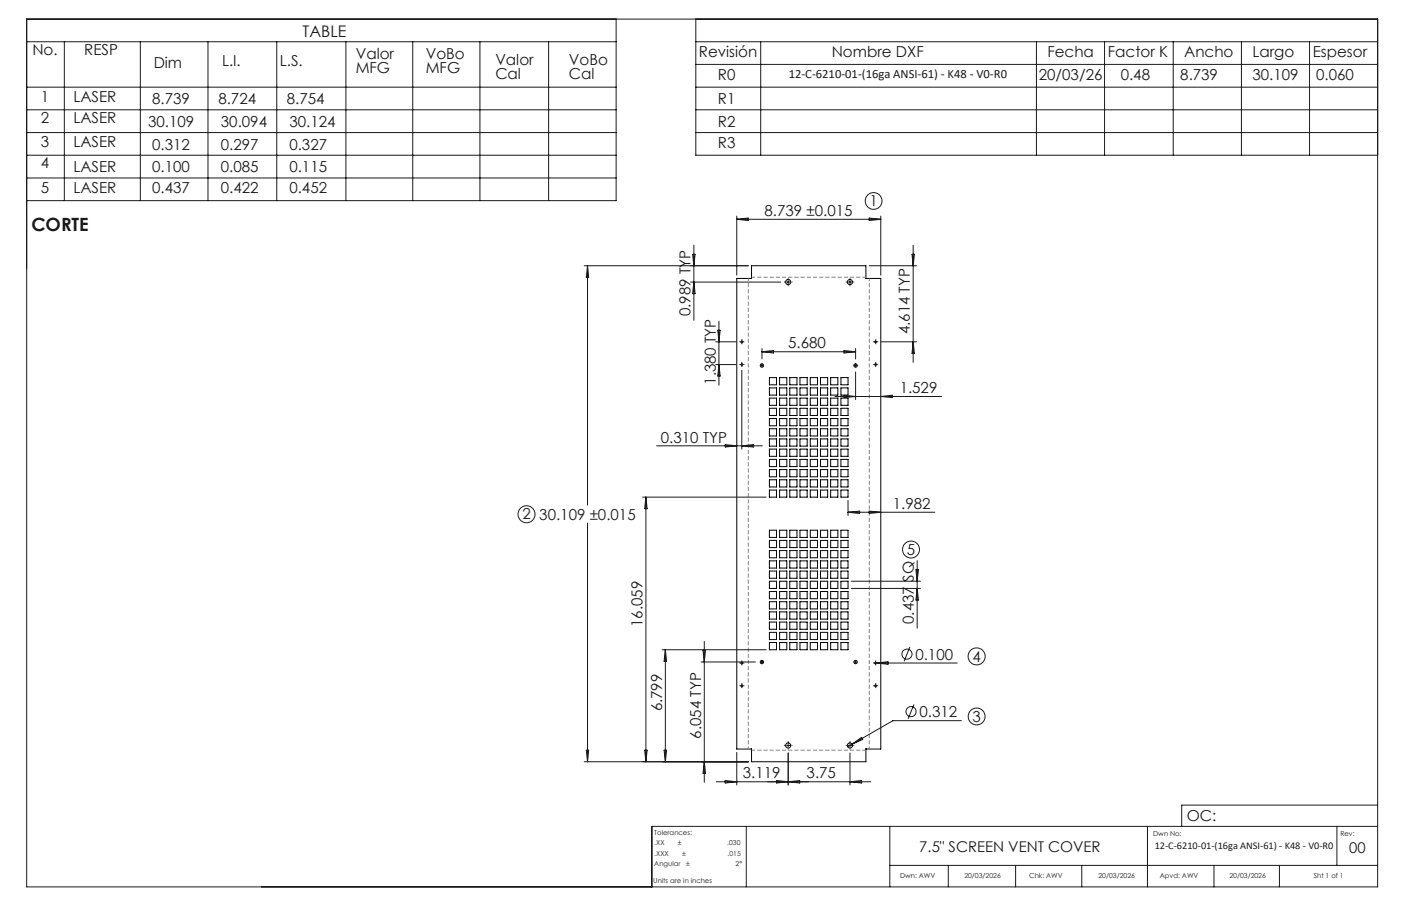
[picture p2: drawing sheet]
<svg xmlns="http://www.w3.org/2000/svg" width="432mm" height="279mm" viewBox="0 0 432 279" stroke-linecap="round" stroke-linejoin="round" font-family="sans-serif">
<g fill="none" stroke="#000" stroke-width=".31">
<path d="M231.6 85.9h-4.5v145.1h4.5M231.6 85.9h.1M231.6 85.9v-3.9h35.3v3.9M266.9 85.9h.1M266.9 85.9h4.6v145.1h-4.6M237.1 116.5h2.2v2.2h-2.2zM237.1 119.6h2.2v2.2h-2.2zM240.3 116.5h2.2v2.2h-2.2zM240.3 119.6h2.2v2.2h-2.2zM243.4 116.5h2.2v2.2h-2.2zM243.4 119.6h2.2v2.2h-2.2zM246.6 116.5h2.2v2.2h-2.2z"/>
<path d="M246.6 119.6h2.2v2.2h-2.2zM249.7 116.5h2.3v2.2h-2.3zM249.7 119.6h2.3v2.2h-2.3zM252.9 116.5h2.2v2.2h-2.2zM252.9 119.6h2.2v2.2h-2.2zM256 116.5h2.2v2.2h-2.2zM256 119.6h2.2v2.2h-2.2zM259.2 116.5h2.2v2.2h-2.2zM259.2 119.6h2.2v2.2h-2.2zM237.1 122.8h2.2v2.2h-2.2zM237.1 125.9h2.2v2.2h-2.2zM237.1 129.1h2.2v2.2h-2.2z"/>
<path d="M237.1 132.2h2.2v2.2h-2.2zM237.1 135.4h2.2v2.2h-2.2zM237.1 138.5h2.2v2.2h-2.2zM240.3 135.4h2.2v2.2h-2.2zM240.3 138.5h2.2v2.2h-2.2zM240.3 129.1h2.2v2.2h-2.2zM240.3 132.2h2.2v2.2h-2.2zM240.3 125.9h2.2v2.2h-2.2zM240.3 122.8h2.2v2.2h-2.2zM243.4 135.4h2.2v2.2h-2.2zM243.4 138.5h2.2v2.2h-2.2zM243.4 129.1h2.2v2.2h-2.2z"/>
<path d="M243.4 132.2h2.2v2.2h-2.2zM243.4 125.9h2.2v2.2h-2.2zM243.4 122.8h2.2v2.2h-2.2zM246.6 135.4h2.2v2.2h-2.2zM246.6 138.5h2.2v2.2h-2.2zM246.6 129.1h2.2v2.2h-2.2zM246.6 132.2h2.2v2.2h-2.2zM246.6 125.9h2.2v2.2h-2.2zM246.6 122.8h2.2v2.2h-2.2zM249.7 135.4h2.3v2.2h-2.3zM249.7 138.5h2.3v2.2h-2.3zM249.7 129.1h2.3v2.2h-2.3z"/>
<path d="M249.7 132.2h2.3v2.2h-2.3zM249.7 125.9h2.3v2.2h-2.3zM249.7 122.8h2.3v2.2h-2.3zM252.9 135.4h2.2v2.2h-2.2zM252.9 138.5h2.2v2.2h-2.2zM252.9 122.8h2.2v2.2h-2.2zM252.9 125.9h2.2v2.2h-2.2zM252.9 129.1h2.2v2.2h-2.2zM252.9 132.2h2.2v2.2h-2.2zM256 135.4h2.2v2.2h-2.2zM256 138.5h2.2v2.2h-2.2zM256 129.1h2.2v2.2h-2.2z"/>
<path d="M256 132.2h2.2v2.2h-2.2zM256 122.8h2.2v2.2h-2.2zM256 125.9h2.2v2.2h-2.2zM259.2 122.8h2.2v2.2h-2.2zM259.2 125.9h2.2v2.2h-2.2zM259.2 129.1h2.2v2.2h-2.2zM259.2 132.2h2.2v2.2h-2.2zM259.2 135.4h2.2v2.2h-2.2zM259.2 138.5h2.2v2.2h-2.2zM237.1 141.7h2.2v2.2h-2.2zM237.1 144.8h2.2v2.2h-2.2zM237.1 148h2.2v2.2h-2.2z"/>
<path d="M237.1 151.1h2.2v2.2h-2.2zM240.3 141.7h2.2v2.2h-2.2zM240.3 144.8h2.2v2.2h-2.2zM240.3 151.1h2.2v2.2h-2.2zM240.3 148h2.2v2.2h-2.2zM243.4 141.7h2.2v2.2h-2.2zM243.4 144.8h2.2v2.2h-2.2zM243.4 151.1h2.2v2.2h-2.2zM243.4 148h2.2v2.2h-2.2zM246.6 141.7h2.2v2.2h-2.2zM246.6 144.8h2.2v2.2h-2.2zM246.6 151.1h2.2v2.2h-2.2z"/>
<path d="M246.6 148h2.2v2.2h-2.2zM249.7 141.7h2.3v2.2h-2.3zM249.7 144.8h2.3v2.2h-2.3zM249.7 148h2.3v2.2h-2.3zM249.7 151.1h2.3v2.2h-2.3zM252.9 141.7h2.2v2.2h-2.2zM252.9 144.8h2.2v2.2h-2.2zM252.9 148h2.2v2.2h-2.2zM252.9 151.1h2.2v2.2h-2.2zM256 141.7h2.2v2.2h-2.2zM256 144.8h2.2v2.2h-2.2zM256 148h2.2v2.2h-2.2z"/>
<path d="M256 151.1h2.2v2.2h-2.2zM259.2 141.7h2.2v2.2h-2.2zM259.2 144.8h2.2v2.2h-2.2zM259.2 148h2.2v2.2h-2.2zM259.2 151.1h2.2v2.2h-2.2zM237.1 163.5h2.2v2.2h-2.2zM237.1 166.7h2.2v2.2h-2.2zM237.1 169.8h2.2v2.2h-2.2zM237.1 173h2.2v2.2h-2.2zM237.1 176.1h2.2v2.2h-2.2zM237.1 179.2h2.2v2.3h-2.2zM240.3 179.2h2.2v2.3h-2.2z"/>
<path d="M240.3 169.8h2.2v2.2h-2.2zM240.3 173h2.2v2.2h-2.2zM240.3 176.1h2.2v2.2h-2.2zM240.3 166.7h2.2v2.2h-2.2zM240.3 163.5h2.2v2.2h-2.2zM243.4 179.2h2.2v2.3h-2.2zM243.4 169.8h2.2v2.2h-2.2zM243.4 173h2.2v2.2h-2.2zM243.4 176.1h2.2v2.2h-2.2zM243.4 166.7h2.2v2.2h-2.2zM243.4 163.5h2.2v2.2h-2.2zM246.6 179.2h2.2v2.3h-2.2z"/>
<path d="M246.6 169.8h2.2v2.2h-2.2zM246.6 173h2.2v2.2h-2.2zM246.6 176.1h2.2v2.2h-2.2zM246.6 166.7h2.2v2.2h-2.2zM246.6 163.5h2.2v2.2h-2.2zM249.7 179.2h2.3v2.3h-2.3zM249.7 169.8h2.3v2.2h-2.3zM249.7 173h2.3v2.2h-2.3zM249.7 176.1h2.3v2.2h-2.3zM249.7 166.7h2.3v2.2h-2.3zM249.7 163.5h2.3v2.2h-2.3zM252.9 179.2h2.2v2.3h-2.2z"/>
<path d="M252.9 169.8h2.2v2.2h-2.2zM252.9 163.5h2.2v2.2h-2.2zM252.9 166.7h2.2v2.2h-2.2zM252.9 173h2.2v2.2h-2.2zM252.9 176.1h2.2v2.2h-2.2zM256 179.2h2.2v2.3h-2.2zM256 169.8h2.2v2.2h-2.2zM256 173h2.2v2.2h-2.2zM256 163.5h2.2v2.2h-2.2zM256 166.7h2.2v2.2h-2.2zM256 176.1h2.2v2.2h-2.2zM259.2 163.5h2.2v2.2h-2.2z"/>
<path d="M259.2 166.7h2.2v2.2h-2.2zM259.2 169.8h2.2v2.2h-2.2zM259.2 173h2.2v2.2h-2.2zM259.2 176.1h2.2v2.2h-2.2zM259.2 179.2h2.2v2.3h-2.2zM237.1 198.2h2.2v2.2h-2.2zM237.1 182.4h2.2v2.2h-2.2zM237.1 185.6h2.2v2.2h-2.2zM237.1 188.7h2.2v2.2h-2.2zM237.1 191.8h2.2v2.3h-2.2zM237.1 195h2.2v2.2h-2.2zM240.3 198.2h2.2v2.2h-2.2z"/>
<path d="M240.3 188.7h2.2v2.2h-2.2zM240.3 185.6h2.2v2.2h-2.2zM240.3 182.4h2.2v2.2h-2.2zM240.3 195h2.2v2.2h-2.2zM240.3 191.8h2.2v2.3h-2.2zM243.4 198.2h2.2v2.2h-2.2zM243.4 188.7h2.2v2.2h-2.2zM243.4 185.6h2.2v2.2h-2.2zM243.4 182.4h2.2v2.2h-2.2zM243.4 195h2.2v2.2h-2.2zM243.4 191.8h2.2v2.3h-2.2zM246.6 198.2h2.2v2.2h-2.2z"/>
<path d="M246.6 188.7h2.2v2.2h-2.2zM246.6 185.6h2.2v2.2h-2.2zM246.6 182.4h2.2v2.2h-2.2zM246.6 195h2.2v2.2h-2.2zM246.6 191.8h2.2v2.3h-2.2zM249.7 198.2h2.3v2.2h-2.3zM249.7 188.7h2.3v2.2h-2.3zM249.7 185.6h2.3v2.2h-2.3zM249.7 182.4h2.3v2.2h-2.3zM249.7 195h2.3v2.2h-2.3zM249.7 191.8h2.3v2.3h-2.3zM252.9 198.2h2.2v2.2h-2.2z"/>
<path d="M252.9 188.7h2.2v2.2h-2.2zM252.9 185.6h2.2v2.2h-2.2zM252.9 182.4h2.2v2.2h-2.2zM252.9 191.8h2.2v2.3h-2.2zM252.9 195h2.2v2.2h-2.2zM256 198.2h2.2v2.2h-2.2zM256 188.7h2.2v2.2h-2.2zM256 185.6h2.2v2.2h-2.2zM256 182.4h2.2v2.2h-2.2zM256 191.8h2.2v2.3h-2.2zM256 195h2.2v2.2h-2.2zM259.2 198.2h2.2v2.2h-2.2z"/>
<path d="M259.2 182.4h2.2v2.2h-2.2zM259.2 185.6h2.2v2.2h-2.2zM259.2 188.7h2.2v2.2h-2.2zM259.2 191.8h2.2v2.3h-2.2zM259.2 195h2.2v2.2h-2.2zM231.6 231v3.9h35.3v-3.9M231.6 231h.1M266.9 231h.1"/>
<circle cx="242.9" cy="87" r=".8"/>
<circle cx="262" cy="87" r=".8"/>
<circle cx="228.6" cy="112.4" r=".25"/>
<circle cx="228.6" cy="105.4" r=".25"/>
<circle cx="234.8" cy="112.7" r=".52"/>
<circle cx="263.7" cy="112.7" r=".52"/>
<circle cx="269.9" cy="105.4" r=".25"/>
<circle cx="269.9" cy="112.4" r=".25"/>
<circle cx="228.6" cy="211.5" r=".25"/>
<circle cx="228.6" cy="204.5" r=".25"/>
<circle cx="234.8" cy="204.2" r=".52"/>
<circle cx="263.7" cy="204.2" r=".52"/>
<circle cx="269.9" cy="204.5" r=".25"/>
<circle cx="269.9" cy="211.5" r=".25"/>
<circle cx="242.9" cy="229.9" r=".8"/>
<circle cx="262" cy="229.9" r=".8"/>
</g>
<g fill="none" stroke="#191924" stroke-width=".31">
<path d="M8.2 5.9h416.4v267.6h-416.4zM8.2 12.9h181.7M19.8 12.9v49M43.3 12.9v49M64.1 12.9v49M85.3 12.9v49M106.6 12.9v49M127.2 12.9v49M147.9 12.9v49M169.1 12.9v49M189.9 5.9v56h-181.7M214.5 12.9h210.1"/>
<path d="M214.5 5.9v42h210.1M214.5 19.9h210.1M234.5 12.9v35M319.4 12.9v35M340.4 12.9v35M361.6 12.9v35M382.6 12.9v35M403.6 12.9v35M8.2 26.9h181.7M8.2 33.9h181.7M214.5 26.9h210.1M214.5 33.9h210.1"/>
<path d="M8.2 40.9h181.7M8.2 47.9h181.7M8.2 54.9h181.7M214.5 40.9h210.1M213.5 78.4h.7l-.3 3.6zM213.9 75.6v23.2M227.1 66.6v18.3M227.1 67.6h44.4M227.1 67.6l3.5-.4v.8zM267.9 67.2l3.6 .4-3.6 .4zM271.5 66.6v18.3M281.1 78.4h.7l-.4 3.6z"/>
<path d="M281.4 75.6v36.2M180.1 82h50.5M181.1 82v73.8M181.1 82l.3 3.5h-.7zM212.9 87h27.7M213.9 87l.3 3.6h-.7zM221.6 99.1v19.7M242.4 87h1M242.9 86.5v1M261.5 87h1M262 86.5v1M267.9 82h14.6"/>
<path d="M220.6 105.4h6.3M220.6 112.4h6.3M221.2 101.8h.8l-.4 3.6zM221.6 112.4l.4 3.6h-.8zM228.1 105.4h1M228.1 112.4h1M228.6 104.9v1M228.6 111.9v1M228.6 114.2v24.3M234.4 112.7h.9M234.8 107.5v3.2M234.8 112.2v1"/>
<path d="M234.8 108.5h28.9M234.8 108.5l3.6-.4v.8zM260.1 108.1l3.6 .4-3.6 .4zM263.2 112.7h1M263.7 107.5v3.2M263.7 112.2v1M263.7 114.7v8.6M269.4 105.4h1M269.4 112.4h1M269.9 104.9v1M269.9 111.9v1M271.6 105.4h10.9"/>
<path d="M281.4 105.4l.4 3.6h-.7zM202.4 137.5h32.6M223.5 137.1l3.6 .4-3.6 .4zM228.6 137.5l3.6-.4v.8zM257.4 122.3h32.8M260.1 121.9l3.6 .4-3.6 .3zM271.5 122.3l3.5-.4v.7zM198 153.3h38.1M199.1 153.3v81.6M199.1 153.3l.4 3.6h-.8zM261.4 154.3v4.7M261.4 158h26.7"/>
<path d="M261.4 158l3.5-.4v.8zM267.9 157.6l3.6 .4-3.6 .4zM181.1 161.3v73.6M262.4 179.2h21.3M282.3 175.7h.8l-.4 3.5zM282.7 172.9v20.8M217.1 197.8v43.5M262.4 181.5h21.3M280.4 199.5l-1.7 4.4M282.7 181.5l.4 3.5h-.8zM204.1 200.4h32M205.1 200.4v34.5"/>
<path d="M205.1 200.4l.4 3.5h-.8zM216.1 204.2h16.7M216.7 200.6h.8l-.4 3.6zM228.1 204.5h1M228.1 211.5h1M228.6 204v1M228.6 211v1M234.4 204.2h.9M234.8 203.7v.9M263.2 204.2h1M263.7 203.7v.9M269.4 204.5h25.6"/>
<path d="M269.4 211.5h1M269.9 204v1M269.9 211v1M270.1 204.5l3.6-.4v.8zM281.7 217.2l-1.8 4.5M180.1 234.9h50.5M180.7 231.4h.7l-.3 3.5zM198.7 231.4h.8l-.4 3.5zM204.7 231.4h.8l-.4 3.5zM217.1 234.9l.4 3.6h-.8zM227.1 232v10.1M242.4 229.9h1"/>
<path d="M242.9 229.4v1M242.9 232.2v9.9M261.5 229.9h1M262 229.4v1M262 232.2v9.9M262.6 229.5l-1.3 .8M262.6 229.5l2.9-2.1 .4 .6zM296.3 222.2h-21.1l-12.6 7.3M220.7 241.1h47.6M223.5 240.7l3.6 .4-3.6 .4zM230 254.8v18.7M239.4 240.7l7.1 .8v-.8l-7.1 .8z"/>
<path d="M262 241.1l3.5-.4v.8zM274.2 254.8v18.7M353.7 254.8v18.7M412 254.8v12.1M424.6 254.8h-223.7v18.7M424.6 248.3h-60.4v6.5M274.2 266.9h150.4M292.3 266.9v6.6M313 266.9v6.6M333.4 266.9v6.6M374.2 266.9v6.6M394.3 266.9v6.6"/>
<circle cx="269.2" cy="62" r="2.57"/>
<circle cx="162.3" cy="158.6" r="2.62"/>
<circle cx="280.8" cy="169.5" r="2.61"/>
<circle cx="279.5" cy="201.7" r="1.56"/>
<circle cx="280.8" cy="219.5" r="1.56"/>
<circle cx="301" cy="202.4" r="2.63"/>
<circle cx="301" cy="221" r="2.6"/>
</g>
<g fill="none" stroke="#191924" stroke-width=".31" stroke-dasharray="15.2 1.3 1.3 1.3" stroke-linecap="butt">
<path d="M241.9 87h-.3M242.9 88v.3M242.9 86v-.3M243.9 87h.3M261 87h-.3M262 88v.3M262 86v-.3M263 87h.3M228.2 105.4h-.3M228.2 112.4h-.3M228.7 105.9v.2M228.7 104.9v-.3"/>
<path d="M228.7 112.9v.3M228.7 111.9v-.3M229.2 105.4h.2M229.2 112.4h.2M233.9 112.7h-.1M269.4 105.4h-.3M269.4 112.4h-.3M269.9 105.9v.2M269.9 104.9v-.3M269.9 112.9v.3M269.9 111.9v-.3M270.4 105.4h.3"/>
<path d="M270.4 112.4h.3M228.2 204.4h-.3M228.2 211.5h-.3M228.7 204.9v.3M228.7 203.9v-.2M228.7 212v.2M228.7 211v-.3M229.2 204.4h.2M229.2 211.5h.2M233.9 204.1h-.1M234.9 205.1v.1M263.7 205.1v.1"/>
<path d="M269.4 204.4h-.3M269.4 211.5h-.3M269.9 204.9v.3M269.9 203.9v-.2M269.9 212v.2M269.9 211v-.3M270.4 204.4h.3M270.4 211.5h.3M241.9 229.9h-.3M242.9 230.9v.3M242.9 228.9v-.3M243.9 229.9h.3"/>
<path d="M261 229.9h-.3M262 230.9v.3M262 228.9v-.3M263 229.9h.3"/>
</g>
<path d="M266.9 85.5h-35.2M231.7 231.3h35.2" fill="none" stroke="#808080" stroke-width=".31" stroke-dasharray="1.3 .6" stroke-dashoffset=".2" stroke-linecap="butt"/>
<path d="M230.6 85.9v145.1M267.9 231v-145.1" fill="none" stroke="#808080" stroke-width=".31" stroke-dasharray="1.3 .6" stroke-dashoffset=".5" stroke-linecap="butt"/>
<text font-size="5.6" fill="#191924" x="9.7" y="71.2">CORTE</text>
<text font-size="4.9" fill="#191924" x="93.3" y="11.4">TABLE</text>
<g font-size="4.7" fill="#191924">
<text x="10" y="17">No.</text>
<text x="26" y="17">RESP</text>
<text x="215.4" y="17.6">Revisión</text>
<text x="256.3" y="17.6">Nombre DXF</text>
<text x="322.8" y="17.5">Fecha</text>
<text x="341.5" y="17.5">Factor K</text>
<text x="365" y="17.5">Ancho</text>
<text x="386" y="17.5">Largo</text>
<text x="404.6" y="17.5">Espesor</text>
<text x="47.4" y="20.9">Dim</text>
<text x="68.4" y="20.4">L.I.</text>
<text x="86.3" y="20.4">L.S.</text>
<text x="109.6" y="18.1">Valor</text>
<text x="109.6" y="22.6">MFG</text>
<text x="131.2" y="18.1">VoBo</text>
<text x="131.2" y="22.6">MFG</text>
<text x="152.7" y="20">Valor</text>
<text x="175.3" y="20">VoBo</text>
<text x="152.7" y="24.5">Cal</text>
<text x="175.3" y="24.5">Cal</text>
<text x="221.3" y="24.6">R0</text>
<text x="320.2" y="24.7">20/03/26</text>
<text x="345.4" y="24.7">0.48</text>
<text x="363.8" y="24.7">8.739</text>
<text x="386" y="24.7">30.109</text>
<text x="405.7" y="24.7">0.060</text>
<text x="12.6" y="31.3">1</text>
<text x="22.6" y="31.3">LASER</text>
<text x="46.9" y="32">8.739</text>
<text x="67.3" y="32">8.724</text>
<text x="88.4" y="32">8.754</text>
<text x="221.3" y="32.1">R1</text>
<text x="12.6" y="38">2</text>
<text x="22.6" y="38">LASER</text>
<text x="45.6" y="39.2">30.109</text>
<text x="68.1" y="39.2">30.094</text>
<text x="89.2" y="39.2">30.124</text>
<text x="221.3" y="39.1">R2</text>
<text x="12.6" y="45.4">3</text>
<text x="22.6" y="45.4">LASER</text>
<text x="46.9" y="46.1">0.312</text>
<text x="68.1" y="46.1">0.297</text>
<text x="89.2" y="46.1">0.327</text>
<text x="221.3" y="45.8">R3</text>
<text x="12.6" y="51.9">4</text>
<text x="22.6" y="53.2">LASER</text>
<text x="46.9" y="53.2">0.100</text>
<text x="68.1" y="53.2">0.085</text>
<text x="89.2" y="53.2">0.115</text>
<text x="12.6" y="59.5">5</text>
<text x="22.6" y="59.5">LASER</text>
<text x="46.9" y="59.5">0.437</text>
<text x="68.1" y="59.5">0.422</text>
<text x="89.2" y="59.5">0.452</text>
<text x="268" y="63.6">1</text>
<text x="235.6" y="66.6">8.739 ±0.015</text>
<text x="212.9" y="97.5" transform="rotate(-90 212.9 97.5)">0.989 TYP</text>
<text x="242.9" y="107.5">5.680</text>
<text x="280.5" y="103.1" transform="rotate(-90 280.5 103.1)">4.614 TYP</text>
<text x="220.6" y="118.7" transform="rotate(-90 220.6 118.7)">1.380 TYP</text>
<text x="277.3" y="121.2">1.529</text>
<text x="203.6" y="136.5">0.310 TYP</text>
<text x="161" y="160.2">2</text>
<text x="166.2" y="160.3">30.109 ±0.015</text>
<text x="275.2" y="157">1.982</text>
<text x="279.5" y="171.1">5</text>
<text x="198.1" y="193.3" transform="rotate(-90 198.1 193.3)">16.059</text>
<text x="281.7" y="192.4" transform="rotate(-90 281.7 192.4)">0.437 SQ</text>
<text x="282.1" y="203.4">0.100</text>
<text x="299.8" y="204">4</text>
<text x="204.1" y="219.4" transform="rotate(-90 204.1 219.4)">6.799</text>
<text x="283.4" y="221.2">0.312</text>
<text x="216.1" y="227.8" transform="rotate(-90 216.1 227.8)">6.054 TYP</text>
<text x="299.8" y="222.6">3</text>
<text x="228.9" y="240.1">3.119</text>
<text x="248.6" y="240.1">3.75</text>
<text x="365.8" y="253.1">OC:</text>
</g>
<g font-size="4.6" fill="#191924">
<text x="283.3" y="262.7">7.5&quot; SCREEN VENT COVER</text>
<text x="415.9" y="263">00</text>
</g>
<text font-size="3.9" fill="#191924" x="243.1" y="24">12-C-6210-01-(16ga ANSI-61) - K48 - V0-R0</text>
<text font-size="3.2" fill="#191924" x="355.9" y="261.8">12-C-6210-01-(16ga ANSI-61) - K48 - V0-R0</text>
<g font-size="2.1" fill="#191924">
<text x="201.7" y="257.6">Tolerances:</text>
<text x="355.4" y="257.8">Dwn No:</text>
<text x="413.1" y="257.8">Rev:</text>
<text x="201.7" y="260.7">.XX</text>
<text x="201.7" y="263.9">.XXX</text>
<text x="208.9" y="260.7">±</text>
<text x="210.2" y="263.9">±</text>
<text x="224.1" y="260.7">.030</text>
<text x="224.3" y="263.9">.015</text>
<text x="201.7" y="267">Angular</text>
<text x="211.5" y="267">±</text>
<text x="226.7" y="267">2°</text>
<text x="201.3" y="272.3">Units are in inches</text>
<text x="277.4" y="270.7">Dwn: AWV</text>
<text x="297.2" y="270.7">20/03/2026</text>
<text x="317.2" y="270.7">Chk: AWV</text>
<text x="338.6" y="270.7">20/03/2026</text>
<text x="357.5" y="270.7">Apvd: AWV</text>
<text x="378.9" y="270.7">20/03/2026</text>
<text x="404.9" y="270.7">Sht 1 of 1</text>
</g>
</svg>
